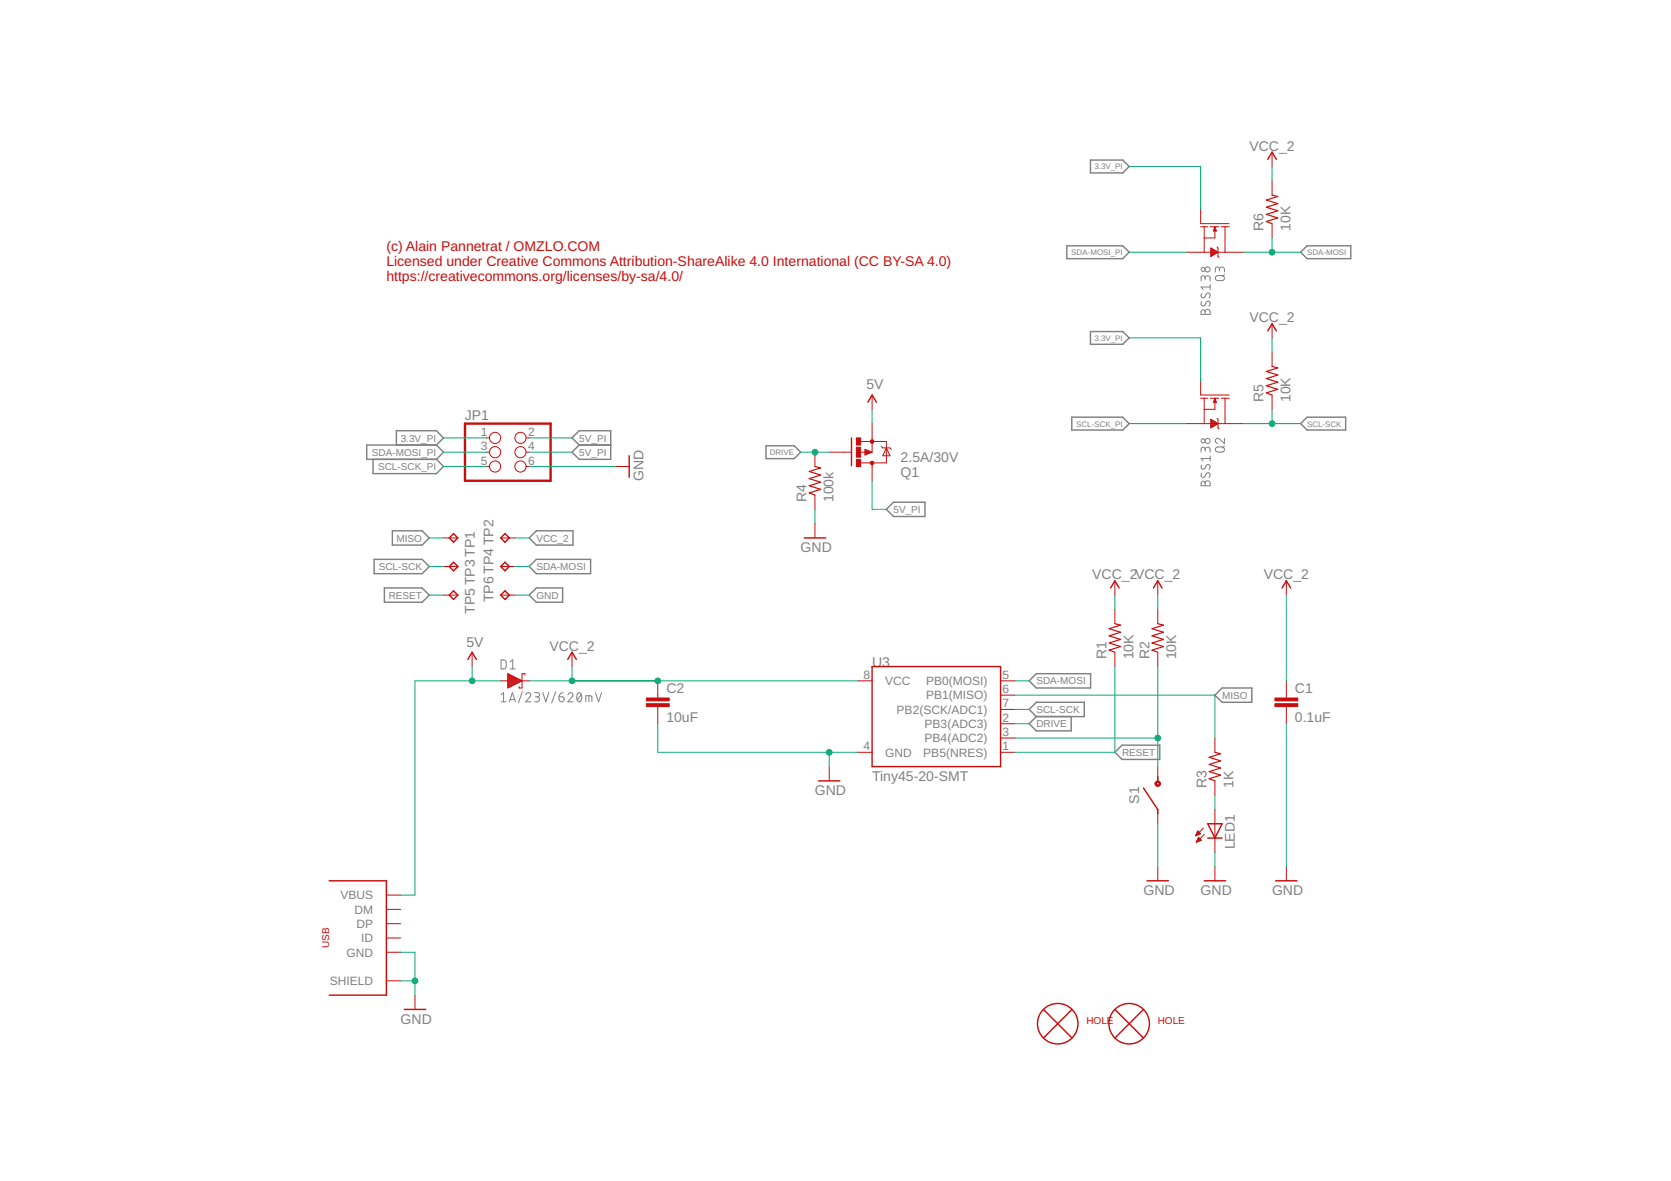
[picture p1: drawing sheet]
<svg xmlns="http://www.w3.org/2000/svg" width="297mm" height="210mm" viewBox="0 0 297 210" stroke-linecap="round" stroke-linejoin="round" font-family="sans-serif">
<g fill="none" stroke="#808080" stroke-width=".18">
<path d="M213.6 55.2l.4-.1 .2 .3a.44 .44 0 0 1 .5-.4 .44 .44 0 0 1 .4 .4v.5h-1.6zM213.6 53.6a.42 .42 0 0 0-.1 .6 .42 .42 0 0 0 .6 .1l.3-.6a.38 .38 0 0 1 .6-.1 .38 .38 0 0 1 .1 .5l-.2 .3M213.6 52.2a.41 .41 0 0 0-.1 .5 .41 .41 0 0 0 .6 .2l.3-.6a.38 .38 0 0 1 .6-.2 .38 .38 0 0 1 .1 .5l-.2 .4M214.2 49.4a.44 .44 0 0 1 .5-.4 .44 .44 0 0 1 .4 .4v.5M214.2 49.7v-.3a.36 .36 0 0 0-.3-.4 .36 .36 0 0 0-.4 .4v.5M214.2 55.4v.5M215.1 50.6v.9M215.1 51h-1.6l.4 .5M216.2 49.1l1-.1a.44 .44 0 0 1 .5 .4 .44 .44 0 0 1-.5 .5h-.7a.44 .44 0 0 1-.4-.3 .44 .44 0 0 1 .1-.5zM216.8 47.9a.44 .44 0 0 1 .4-.5 .44 .44 0 0 1 .5 .5v.4M216.8 48.2v-.4a.36 .36 0 0 0-.4-.4 .36 .36 0 0 0-.4 .4v.5M217.7 48.8l-.4 .3"/>
<path d="M214.2 79.9a.44 .44 0 0 1 .5-.4 .44 .44 0 0 1 .4 .4v.5M216.2 79.6l1-.2a.46 .46 0 0 1 .5 .5 .46 .46 0 0 1-.5 .4h-.7a.45 .45 0 0 1-.4-.2 .45 .45 0 0 1 .1-.5zM217.7 77.9v.9l-.9-.8a.45 .45 0 0 0-.7 .2 .45 .45 0 0 0 .3 .6M217.7 79.3l-.4 .3M213.6 85.6h.4l.2 .3a.44 .44 0 0 1 .5-.5 .44 .44 0 0 1 .4 .5v.4h-1.6zM213.6 84.1a.41 .41 0 0 0 0 .6 .41 .41 0 0 0 .6 0l.2-.5a.41 .41 0 0 1 .7-.1 .41 .41 0 0 1-.1 .7l-.1 .1M213.6 82.6a.41 .41 0 0 0 0 .6 .41 .41 0 0 0 .6 0l.2-.5a.41 .41 0 0 1 .7 0 .41 .41 0 0 1-.1 .6l-.1 .2M214.2 80.2v-.4a.36 .36 0 0 0-.3-.3 .36 .36 0 0 0-.4 .3v.6M214.2 85.9v.4M215.1 81v.9M215.1 81.5h-1.6l.4 .4M89.1 117.3h.4a.44 .44 0 0 1 .5 .4v.7a.44 .44 0 0 1-.5 .5h-.4z"/>
<path d="M90.7 118.9h.9M90.7 117.6l.4-.3v1.6M89.1 123.5l.4-.4v1.6M89.1 124.7h.9M90.6 124.7l.5-1.6 .5 1.6M90.7 124.3h.8M92.9 122.9l-.8 2M93.5 123.5a.44 .44 0 0 1 .6-.4 .44 .44 0 0 1 .1 .7l-.7 .9h.9M95 123.1h.5a.37 .37 0 0 1 .4 .4 .37 .37 0 0 1-.4 .3h-.3M95.5 123.8a.44 .44 0 0 1 .4 .5 .44 .44 0 0 1-.4 .4h-.5M96.5 123.1l.5 1.6 .6-1.6M98.8 122.9l-.7 2"/>
<path d="M99.4 123.8h.5a.45 .45 0 0 1 .4 .6 .45 .45 0 0 1-.5 .3 .45 .45 0 0 1-.4-.4zM100.1 123.1a.74 .74 0 0 0-.7 .7M100.9 123.5a.44 .44 0 0 1 .7-.4 .44 .44 0 0 1 .1 .7l-.8 .9h1M102.7 123.2l.3-.1a.95 .95 0 0 1 0 1.6 1.02 1.02 0 0 1-.3-1.5zM103.3 123.5l-.7 .9M104.1 124.7v-1h1l.1 1M104.7 123.7v1M105.9 123.1l.5 1.6 .5-1.6"/>
<circle cx="213.9" cy="47.9" r=".37"/>
<circle cx="214.7" cy="47.9" r=".46"/>
<circle cx="213.9" cy="78.4" r=".36"/>
<circle cx="214.7" cy="78.4" r=".45"/>
</g>
<g fill="none" stroke="#808080" stroke-width=".25">
<path d="M193.8 28.4h5.8l1.1 1.2-1.1 1.1h-5.8zM189.6 43.7h10l1.1 1.1-1.1 1.2h-10zM193.8 58.9h5.8l1.1 1.1-1.1 1.2h-5.8zM231.2 44.8l1.1-1.1h7.8v2.3h-7.8zM70.5 79.1v-2.5h7.1l1.2 1.2-1.2 1.3M77.6 79.1h-12.4v2.5h12.4M77.6 79.1l1.2 1.3-1.2 1.2M101.7 77.8l1.3-1.2h5.6v5h-5.6l-1.3-1.2 1.3-1.3zM103 79.1h5.6M136.2 79.2h5l1.1 1.2-1.1 1.1h-5zM190.5 74.1h9.1l1.1 1.2-1.1 1.1h-9.1zM231.2 75.3l1.1-1.2h6.9v2.3h-6.9z"/>
<path d="M66.3 81.6v2.6h11.3l1.2-1.3-1.2-1.3M66.5 99.4h8.5l1.3 1.3-1.3 1.3h-8.5zM69.7 94.3h5.3l1.3 1.3-1.3 1.3h-5.3zM94.1 95.6l1.2-1.3h6.6v2.6h-6.6zM157.6 90.5l1.2-1.2h5.6v2.5h-5.6zM68.3 104.5h6.7l1.3 1.3-1.3 1.2h-6.7zM94.1 105.8l1.2-1.3h4.7v2.5h-4.7zM94.1 100.7l1.2-1.3h9.7v2.6h-9.7zM182.9 121l1.3-1.3h9.7v2.6h-9.7zM182.9 126.1l1.3-1.3h8.5v2.6h-8.5zM184.2 127.4l-1.3 1.2 1.3 1.3h6.2v-2.5M198.2 133.7l1.3-1.3h6.7v2.6h-6.7z"/>
<path d="M217.2 122.3h5.3v2.5h-5.3l-1.2-1.3z"/>
</g>
<g fill="none" stroke="#c90d0c" stroke-width=".18">
<path d="M213.4 37.2v2.6h5.1M226.1 27.1v2.5M226.1 32.1v2.6M226.1 39.8v2.5M210.9 44.8h4.3M213.4 40.3h1.3M214.1 40.3v4.5M215.1 40.3h1.5M215.2 44.1l1.3 .7-1.3 .8zM215.2 45.5h.2M215.2 45.4h.4M215.2 45.2h.6"/>
<path d="M215.2 45.1h.8M215.2 45h1M215.2 44.9h1.3M215.2 44.7h1.2M215.2 44.6h1M215.2 44.5h.8M215.2 44.4h.6M215.2 44.3h.4M215.2 44.2h.2M215.7 41h.5M215.8 40.9h.4M215.8 40.8h.3"/>
<path d="M215.9 40.6h.2M215.9 40.5h.1M215.9 40.4h.1M216 41.1v1.2h-1.9M216 40.3l.2 .8h-.5zM216.3 43.9l.2 .2v1.5l.2 .2M216.5 44.8h4.5M217.1 40.3h1.4M217.8 40.3v4.5M226.1 57.5v2.5M86.5 77.8h.5M93.5 77.8h.6"/>
<path d="M153 78.5h4.6v3.8h-4.6M153.8 79.9l1.2 .5-1.2 .5zM155 70.2v2.5M155 75.3v5.1M156.7 79.4l.2 .2h1.3l.3 .3M157.6 79.6l.6 1.4h-1.3zM210.9 75.3h10.1M213.4 67.7v2.5h5.1M213.4 70.8h1.3M214.1 70.8v4.5M215.1 70.8h1.5M215.2 74.5l1.3 .8-1.3 .8z"/>
<path d="M215.2 76h.2M215.2 75.9h.4M215.2 75.8h.6M215.2 75.6h.8M215.2 75.5h1M215.2 75.4h1.2M215.2 75.1h1.1M215.2 75h.9M215.2 74.9h.7M215.2 74.8h.5M215.2 74.7h.3M215.2 74.5h.1"/>
<path d="M215.7 71.5h.5M215.8 71.4h.4M215.8 71.3h.3M215.8 71.2h.3M215.9 71h.1M215.9 70.9h.1M216 71.5v1.2h-1.9M216 70.8l.2 .7h-.5zM216 70.8h.1M216.3 74.4l.2 .1v1.6l.2 .1M217.1 70.8h1.4M217.8 70.8v4.5"/>
<path d="M226.1 62.6v2.5M226.1 70.2v2.5M78.8 95.6h2.6M86.5 82.9h.5M86.5 80.4h.5M89 95.6h2.5M93.5 82.9h.6M93.5 80.4h.6M109.3 82.9h2.5M144.9 80.4v2.5M144.9 88v2.5M144.9 93.1v2.5"/>
<path d="M147.4 80.4h3.8M153 80.4h.9M155 82.3v3.1M78.8 100.7h2.6M78.8 105.8h2.6M83.9 115.9v2.6M89 100.7h2.5M89 105.8h2.5M90.3 119.7l2.5 1.3-2.5 1.3zM90.3 119.9h.3M90.3 119.8h.1M93.3 120v-.3h-.5v2.6h-.5v-.3"/>
<path d="M101.7 115.9v2.6M198.2 103.2v2.6M198.2 108.3v2.5M198.2 115.9v2.6M205.8 103.2v2.6M205.8 108.3v2.5M205.8 115.9v2.6M228.7 103.2v2.6M89 121h1.3M90.3 122.2h.1M90.3 122.1h.4M90.3 121.9h.6"/>
<path d="M90.3 121.8h.9M90.3 121.7h1.1M90.3 121.6h1.4M90.3 121.5h1.6M90.3 121.3h1.8M90.3 121.2h2.1M90.3 121.1h2.3M90.3 121h2.5M90.3 120.9h2.2M90.3 120.7h2M90.3 120.6h1.7M90.3 120.5h1.5"/>
<path d="M90.3 120.4h1.2M90.3 120.2h1M90.3 120.1h.8M90.3 120h.5M92.8 121h1.3M116.9 121v3.1M116.9 125.6v3M147.4 136.2v2.6M152.5 121h2.5M152.5 133.7h2.5M177.9 121h2.5M177.9 123.5h2.5"/>
<path d="M177.9 133.7h2.5M177.9 126.1h2.5M177.9 128.6h2.5M177.9 131.2h2.5M205.8 136.2v2.6M216 131.2v2.5M216 138.8v2.5M228.7 121v3.1M228.7 125.6v3M68.7 159.1h2.5M205.8 143.9v2.5M205.8 154v2.5"/>
<path d="M212.6 148.5h.1M212.6 148.4h.4M212.7 148.2h.6M212.7 149.7h.1M212.7 148.1h.7M212.7 149.6h.3M212.8 148h.4M212.8 149.4h.5M212.8 147.9h.3M212.8 149.3h.8M212.9 147.8h.1M212.9 149.2h.5"/>
<path d="M212.9 147.7l.5 .5-.9 .4zM212.9 149.1h.4M213 149h.2M213 148.8h.1M213 148.8l-.3 .9M213 148.8l.6 .5M213.6 149.3l-.9 .4M213.9 147.2l-1.4 1.4M214.1 148.3l-1.4 1.4M216 143.9v7.6M216 154v2.5M228.7 154v2.5"/>
<path d="M68.7 161.6h2.5M68.7 164.2h2.5M68.7 166.7h2.5M68.7 169.2h2.5M68.7 174.3h2.5M73.8 176.9v2.5"/>
<circle cx="88" cy="77.8" r=".99"/>
<circle cx="92.5" cy="77.8" r=".99"/>
<circle cx="88" cy="80.4" r=".99"/>
<circle cx="88" cy="82.9" r=".99"/>
<circle cx="92.5" cy="80.4" r=".99"/>
<circle cx="92.5" cy="82.9" r=".99"/>
</g>
<g fill="none" stroke="#c90d0c" stroke-width=".25">
<path d="M225.4 28.3l.7-1.2 .8 1.2M225.4 58.8l.7-1.3 .8 1.3M151.4 77.8v5M154.3 71.5l.7-1.3 .8 1.3M80.6 94.8l.8 .8-.8 .8-.7-.8zM80.6 99.9l.8 .8-.8 .8-.7-.8zM89 95.6l.8-.8 .7 .8-.7 .8zM111.8 81v3.8M143 95.6h3.8M80.6 105l.8 .8-.8 .7-.7-.7zM83.2 117.2l.7-1.3 .8 1.3M89 100.7l.8-.8 .7 .8-.7 .8z"/>
<path d="M89 105.8l.8-.8 .7 .8-.7 .7zM100.9 117.2l.8-1.3 .7 1.3M155 118.5h22.9v17.7h-22.9zM197.4 104.5l.8-1.3 .7 1.3M205 104.5l.8-1.3 .8 1.3M227.9 104.5l.8-1.3 .7 1.3M145.5 138.8h3.8M205.8 138v.8M58.5 156.5h10.2v20.4h-10.2M203.3 140.1l2.5 3.8v.7M203.9 156.5h3.8M214.1 156.5h3.8"/>
<path d="M214.7 146.4h2.5l-1.2 2.5zM214.7 148.9h2.5M226.8 156.5h3.8M71.9 179.4h3.8M185.5 179.4l5.1 5.1M190.6 179.4l-5.1 5.1M198.2 179.4l5.1 5.1M203.3 179.4l-5.1 5.1"/>
<circle cx="188" cy="181.9" r="3.6"/>
<circle cx="200.7" cy="181.9" r="3.6"/>
</g>
<path d="M226.1 34.7l1 .2-2 .7 2 .6-2 .6 2 .7-2 .6 2 .6-2 .7 1 .4M226.1 65.1l1 .3-2 .6 2 .7-2 .6 2 .6-2 .7 2 .6-2 .6 1 .4M144.9 82.9l1 .3-2.1 .6 2.1 .6-2.1 .7 2.1 .6-2.1 .6 2.1 .7-2.1 .6 1.1 .4M198.2 110.8l1 .3-2 .6 2 .7-2 .6 2 .6-2 .7 2 .6-2 .6 1 .4M205.8 110.8l1 .3-2 .6 2 .7-2 .6 2 .6-2 .7 2 .6-2 .6 1 .4M216 133.7l1 .3-2.1 .6 2.1 .6-2.1 .7 2.1 .6-2.1 .6 2.1 .7-2.1 .6 1.1 .4" fill="none" stroke="#c90d0c" stroke-width=".21"/>
<path d="M82.7 75.3h15.2v10.1h-15.2z" fill="none" stroke="#c90d0c" stroke-width=".42"/>
<g fill="#c90d0c" stroke="#c90d0c" stroke-width=".18">
<path d="M226.6 125.1h4.1v.5h-4.1z"/>
<path d="M226.6 124.1h4.1v.5h-4.1z"/>
<path d="M152.2 77.8h.8v1.3h-.8z"/>
<path d="M152.2 81.6h.8v1.3h-.8z"/>
<path d="M152.2 79.5h.8v1.8h-.8z"/>
<path d="M114.9 125.1h4.1v.5h-4.1z"/>
<path d="M114.9 124.1h4.1v.5h-4.1z"/>
</g>
<path d="M153.9 80.1l.9 .3-.9 .2v-.2h.2" fill="none" stroke="#c90d0c" stroke-width=".32"/>
<g fill="#c90d0c" stroke="#c90d0c" stroke-width=".18">
<path d="M205.5 138.9a.49 .49 0 0 1 .7 .2 .49 .49 0 0 1-.3 .7 .49 .49 0 0 1-.6-.5h.3a.23 .23 0 0 1 .3-.2 .23 .23 0 0 1 .1 .3 .23 .23 0 0 1-.4 0l-.3-.1z" fill-rule="evenodd"/>
<circle cx="155" cy="78.5" r=".33"/>
<circle cx="155" cy="82.3" r=".33"/>
</g>
<g fill="none" stroke="#0dab76" stroke-width=".18">
<path d="M200.7 29.6h12.7v7.6M226.1 29.6v2.5M200.7 44.8h10.2M221 44.8h10.2M226.1 42.3v2.5M78.8 77.8h7.7M94.1 77.8h7.6M155 72.7v2.6M200.7 75.3h10.2M200.7 60h12.7v7.7M221 75.3h10.2M226.1 60v2.6"/>
<path d="M226.1 72.7v2.6M76.3 95.6h2.5M78.8 82.9h7.7M78.8 80.4h7.7M91.5 95.6h2.6M94.1 82.9h15.2M94.1 80.4h7.6M142.3 80.4h5.1M144.9 90.5v2.6M155 85.4v5.1h2.6M76.3 105.8h2.5M76.3 100.7h2.5"/>
<path d="M83.9 118.5v2.5M91.5 105.8h2.6M91.5 100.7h2.6M101.7 118.5v2.5M198.2 118.5v15.2h-17.8M198.2 105.8v2.5M205.8 105.8v2.5M205.8 118.5v17.7M228.7 105.8v15.2M89 121h-15.2v38.1h-2.6M94.1 121h58.4M116.9 128.6v5.1h35.6"/>
<path d="M147.4 133.7v2.5M180.4 123.5h35.6v7.7M180.4 121h2.5M180.4 126.1h2.5M180.4 131.2h25.4M180.4 128.6h2.5M228.7 128.6v25.4M205.8 146.4v7.6M216 141.3v2.6M216 151.5v2.5M71.2 169.2h2.6v7.7M71.2 174.3h2.6"/>
</g>
<g fill="#0dab76" stroke="#0dab76" stroke-width=".18">
<circle cx="73.8" cy="174.3" r=".51"/>
<circle cx="147.4" cy="133.7" r=".51"/>
<circle cx="83.9" cy="121" r=".51"/>
<circle cx="226.1" cy="44.8" r=".51"/>
<circle cx="226.1" cy="75.3" r=".51"/>
<circle cx="205.8" cy="131.2" r=".51"/>
<circle cx="144.9" cy="80.4" r=".51"/>
<circle cx="116.9" cy="121" r=".51"/>
<circle cx="101.7" cy="121" r=".51"/>
</g>
<g font-size="2.5" fill="#808080">
<text x="222.1" y="26.8">VCC_2</text>
<text x="224.6" y="41" transform="rotate(-90 224.6 41)">R6</text>
<text x="229.4" y="41" transform="rotate(-90 229.4 41)">10K</text>
<text x="222.1" y="57.3">VCC_2</text>
<text x="154" y="69.2">5V</text>
<text x="224.6" y="71.5" transform="rotate(-90 224.6 71.5)">R5</text>
<text x="229.4" y="71.5" transform="rotate(-90 229.4 71.5)">10K</text>
<text x="82.6" y="74.7">JP1</text>
<text x="160.1" y="82.2">2.5A/30V</text>
<text x="114.4" y="85.5" transform="rotate(-90 114.4 85.5)">GND</text>
<text x="143.4" y="89.3" transform="rotate(-90 143.4 89.3)">R4</text>
<text x="148.2" y="89.3" transform="rotate(-90 148.2 89.3)">100k</text>
<text x="160.1" y="84.7">Q1</text>
<text x="142.3" y="98.2">GND</text>
<text x="87.7" y="107" transform="rotate(-90 87.7 107)">TP6 TP4 TP2</text>
<text x="194.2" y="103">VCC_2VCC_2</text>
<text x="224.6" y="103">VCC_2</text>
<text x="84.4" y="109.1" transform="rotate(-90 84.4 109.1)">TP5 TP3 TP1</text>
<text x="82.9" y="114.9">5V</text>
<text x="97.7" y="115.7">VCC_2</text>
<text x="155" y="118.5">U3</text>
<text x="196.7" y="117.2" transform="rotate(-90 196.7 117.2)">R1</text>
<text x="201.5" y="117.2" transform="rotate(-90 201.5 117.2)">10K</text>
<text x="204.3" y="117.2" transform="rotate(-90 204.3 117.2)">R2</text>
<text x="209.1" y="117.2" transform="rotate(-90 209.1 117.2)">10K</text>
<text x="118.5" y="123.2">C2</text>
<text x="230.2" y="123.2">C1</text>
<text x="118.5" y="128.2">10uF</text>
<text x="230.2" y="128.2">0.1uF</text>
<text x="144.9" y="141.3">GND</text>
<text x="155" y="138.8">Tiny45-20-SMT</text>
<text x="202.5" y="142.8" transform="rotate(-90 202.5 142.8)">S1</text>
<text x="214.5" y="140.1" transform="rotate(-90 214.5 140.1)">R3</text>
<text x="219.3" y="140.1" transform="rotate(-90 219.3 140.1)">1K</text>
<text x="219.5" y="151" transform="rotate(-90 219.5 151)">LED1</text>
<text x="203.3" y="159.1">GND</text>
<text x="213.4" y="159.1">GND</text>
<text x="226.1" y="159.1">GND</text>
<text x="71.2" y="182">GND</text>
</g>
<g font-size="2.5" fill="#c90d0c">
<text x="68.7" y="44.6">(c) Alain Pannetrat / OMZLO.COM</text>
<text x="68.7" y="47.2">Licensed under Creative Commons Attribution-ShareAlike 4.0 International (CC BY-SA 4.0)</text>
<text x="68.7" y="49.9">https://creativecommons.org/licenses/by-sa/4.0/</text>
</g>
<g font-size="2.1" fill="#808080">
<text x="85.5" y="77.5">1</text>
<text x="93.9" y="77.5">2</text>
<text x="85.5" y="80">3</text>
<text x="85.5" y="82.6">5</text>
<text x="93.9" y="80">4</text>
<text x="93.9" y="82.6">6</text>
<text x="153.5" y="120.7">8</text>
<text x="157.4" y="121.8">VCC</text>
<text x="164.6" y="124.3">PB1(MISO)</text>
<text x="164.6" y="121.8">PB0(MOSI)</text>
<text x="178.2" y="123.2">6</text>
<text x="178.2" y="120.7">5</text>
<text x="178.2" y="125.7">7</text>
<text x="159.4" y="126.8">PB2(SCK/ADC1)</text>
<text x="164.4" y="129.4">PB3(ADC3)</text>
<text x="164.4" y="131.9">PB4(ADC2)</text>
<text x="178.2" y="128.3">2</text>
<text x="178.2" y="130.8">3</text>
<text x="153.5" y="133.3">4</text>
<text x="157.4" y="134.5">GND</text>
<text x="164.1" y="134.5">PB5(NRES)</text>
<text x="178.2" y="133.3">1</text>
<text x="60.5" y="159.9">VBUS</text>
<text x="63" y="162.4">DM</text>
<text x="63.4" y="164.9">DP</text>
<text x="64.2" y="167.5">ID</text>
<text x="61.6" y="170">GND</text>
<text x="58.6" y="175.1">SHIELD</text>
</g>
<g font-size="1.8" fill="#808080">
<text x="66.1" y="81">SDA-MOSI_PI</text>
<text x="67.2" y="83.6">SCL-SCK_PI</text>
<text x="71.2" y="78.5">3.3V_PI</text>
<text x="103" y="78.5">5V_PI</text>
<text x="103" y="81">5V_PI</text>
<text x="158.8" y="91.2">5V_PI</text>
<text x="67.3" y="101.3">SCL-SCK</text>
<text x="70.5" y="96.2">MISO</text>
<text x="95.3" y="101.3">SDA-MOSI</text>
<text x="95.3" y="96.2">VCC_2</text>
<text x="69.1" y="106.4">RESET</text>
<text x="95.3" y="106.4">GND</text>
<text x="184.2" y="121.6">SDA-MOSI</text>
<text x="217.2" y="124.2">MISO</text>
<text x="184.2" y="126.7">SCL-SCK</text>
<text x="184.2" y="129.3">DRIVE</text>
<text x="199.5" y="134.3">RESET</text>
</g>
<g font-size="1.8" fill="#c90d0c">
<text x="58.5" y="168.5" transform="rotate(-90 58.5 168.5)">USB</text>
<text x="193.1" y="182">HOLE</text>
<text x="205.8" y="182">HOLE</text>
</g>
<g font-size="1.4" fill="#808080">
<text x="194.5" y="30.1">3.3V_PI</text>
<text x="190.4" y="45.3">SDA-MOSI_PI</text>
<text x="232.3" y="45.3">SDA-MOSI</text>
<text x="194.5" y="60.6">3.3V_PI</text>
<text x="191.3" y="75.8">SCL-SCK_PI</text>
<text x="232.3" y="75.8">SCL-SCK</text>
<text x="136.8" y="80.9">DRIVE</text>
</g>
</svg>
